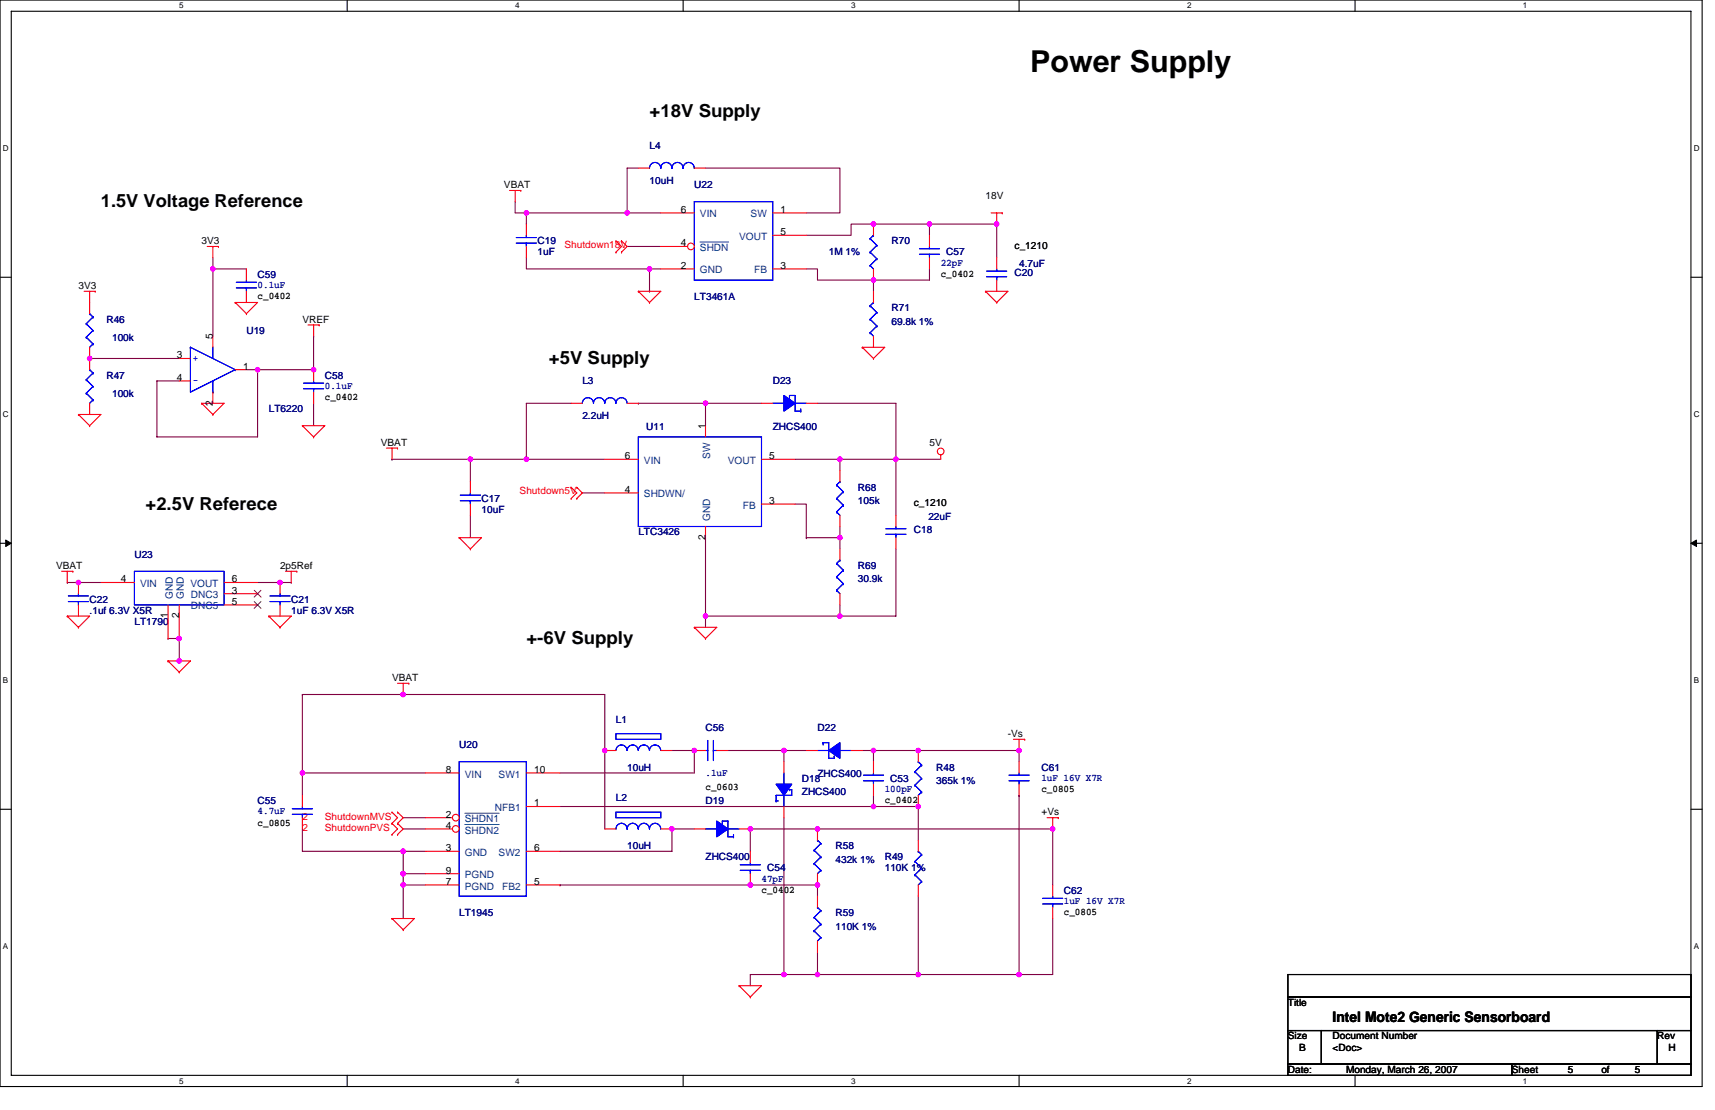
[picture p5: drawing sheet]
<svg xmlns="http://www.w3.org/2000/svg" width="432mm" height="279mm" viewBox="0 0 432 279" stroke-linecap="round" stroke-linejoin="round" font-family="sans-serif">
<path d="M0 0h428.6v273.5h-428.6zM2.8 2.8h422.9v267.9h-422.9z" fill="none" stroke="#000" stroke-width=".28"/>
<g fill="#fff">
<path d="M45.1 .3h1.1v2.3h-1.1z"/>
<path d="M45.1 271h1.1v2.2h-1.1z"/>
</g>
<path d="M87.4 0v2.8M87.4 270.7v2.8" fill="none" stroke="#000" stroke-width=".28"/>
<g fill="#fff">
<path d="M129.7 .3h1.1v2.3h-1.1z"/>
<path d="M129.7 271h1.1v2.2h-1.1z"/>
</g>
<path d="M172 0v2.8M172 270.7v2.8" fill="none" stroke="#000" stroke-width=".28"/>
<g fill="#fff">
<path d="M214.3 .3h1.1v2.3h-1.1z"/>
<path d="M214.3 271h1.1v2.2h-1.1z"/>
</g>
<path d="M256.6 0v2.8M256.6 270.7v2.8" fill="none" stroke="#000" stroke-width=".28"/>
<g fill="#fff">
<path d="M298.9 .3h1.1v2.3h-1.1z"/>
<path d="M298.9 271h1.1v2.2h-1.1z"/>
</g>
<path d="M341.2 0v2.8M341.2 270.7v2.8" fill="none" stroke="#000" stroke-width=".28"/>
<g fill="#fff">
<path d="M383.5 .3h1.1v2.3h-1.1z"/>
<path d="M383.5 271h1.1v2.2h-1.1z"/>
<path d="M.7 36.3h1.5v2.3h-1.5z"/>
<path d="M426.5 36.3h1.4v2.3h-1.4z"/>
<path d="M.7 103.3h1.5v2.2h-1.5z"/>
<path d="M426.5 103.3h1.4v2.2h-1.4z"/>
</g>
<path d="M0 69.8h2.8M425.7 69.8h2.9" fill="none" stroke="#000" stroke-width=".28"/>
<g fill="#fff">
<path d="M.7 170.2h1.4v2.3h-1.4z"/>
<path d="M426.5 170.2h1.3v2.3h-1.3z"/>
</g>
<path d="M0 136.8h2.8M425.7 136.8h2.9" fill="none" stroke="#000" stroke-width=".28"/>
<path d="M1.4 135.9l1.4 .9-1.4 .8zM425.7 136.8l1.4-.9v1.7z" fill="#000" stroke="#000" stroke-width=".25"/>
<g fill="#fff">
<path d="M.7 237.2h1.4v2.2h-1.4z"/>
<path d="M426.4 237.2h1.4v2.2h-1.4z"/>
</g>
<path d="M0 203.7h2.8M425.7 203.7h2.9M324.3 245.3h101.4v5.7h-101.4zM324.3 251h101.4v8.4h-101.4zM324.3 259.4h8.4v8.5h-8.4zM332.7 259.4h84.6v8.5h-84.6zM417.3 259.4h8.4v8.5h-8.4zM324.3 267.9h56.3v2.8h-56.3zM380.6 267.9h45.1v2.8h-45.1z" fill="none" stroke="#000" stroke-width=".28"/>
<g fill="none" stroke="#800040" stroke-width=".28">
<path d="M129.7 50.8v2.8h2.8v2.8M132.5 53.6h.1M132.5 53.6h33.9M157.9 53.6h.1M160.7 42.3h-2.8v11.3M177.6 42.3h33.9v11.3h-8.5M219.9 56.4h-5.6v2.8h-11.3M219.9 56.4h.1M219.9 56.4h14.1M234 56.4h.1M234 56.4h17M234 56.4v2.8"/>
<path d="M251 56.4h.1M251 56.4v8.5M53.6 67.7h.1M53.6 67.7h8.4M53.6 64.9v2.8M53.6 67.7v16.9M132.5 64.9v2.8h31M157.9 62h8.5M163.5 73.3h.1M166.4 67.7h-2.9v5.6M203 67.7h2.8v2.8h14.1M219.9 70.5h.1"/>
<path d="M219.9 70.5v2.8M234 67.7v2.8h-14.1M22.6 90.2h.1M22.6 90.2h22.5M62 93h2.9M64.9 93v17h-25.4v-14.1h5.6M64.9 93h.1M79 84.6h.1M79 84.6v8.4h-14.1M79 101.5v5.6M98.7 115.6h.1M98.7 115.6h33.8"/>
<path d="M118.4 115.6h.1M118.4 115.6v5.6M132.5 115.6h19.8M143.8 101.5h-11.3v14.1M160.7 101.5h.1M160.7 101.5h16.9M177.6 101.5v5.6M177.6 101.5h14.1M200.2 115.6h11.3v2.8M205.8 101.5h19.8v14.1M211.5 115.6h.1M211.5 115.6h14.1"/>
<path d="M225.6 115.6h.1M225.6 115.6h11.3M225.6 115.6v14.1M118.4 129.7v5.6M146.6 124.1h5.7M177.6 135.3v19.8M200.2 126.9h2.8v8.4M203 135.3h.1M203 135.3h8.5M211.5 132.5v2.8M211.5 135.3v2.9M225.6 138.2v16.9h-14.1"/>
<path d="M16.9 146.6h.1M16.9 146.6h8.5M64.9 146.6h8.4M70.5 146.6h.1M73.3 146.6h.1M177.6 155.1h.1M177.6 155.1v2.8M177.6 155.1h33.9M211.5 152.3v2.8M42.3 160.7h.1M42.3 160.7h2.8M45.1 160.7h.1"/>
<path d="M45.1 160.7v5.7M76.1 174.8h.1M76.1 174.8h25.4M76.1 174.8v19.8M101.5 174.8h.1M101.5 174.8h50.8v14.1M76.1 194.6h31M76.1 194.6v5.6M152.3 188.9h.1M152.3 188.9v19.8M169.2 188.9h5.6M174.8 188.9h.1"/>
<path d="M174.8 188.9v5.7h-33.8M183.3 188.9h14.1M197.4 188.9h.1M197.4 188.9v2.8M197.4 188.9h5.6M217.1 188.9h2.8M219.9 188.9v2.8M219.9 188.9h.1M219.9 188.9h11.3M231.2 188.9h25.4v2.8M231.2 188.9h.1M76.1 208.7v5.6h25.4"/>
<path d="M101.5 214.3h.1M101.5 219.9h.1M101.5 214.3v5.6M101.5 205.8h5.6M101.5 208.7h5.6M101.5 214.3h5.6M101.5 219.9h5.6M101.5 219.9v2.9M141 203h78.9M169.2 208.7v5.6h-28.2M169.2 208.7h.1M169.2 208.7h5.6"/>
<path d="M188.9 208.7v5.6M188.9 208.7h.1M188.9 208.7h76.1v14.1M197.4 205.8v39.5M205.8 208.7h.1M219.9 200.2v2.8M219.9 203h.1M219.9 203h11.3v8.5M256.6 200.2h.1M256.6 200.2v45.1M101.5 222.8h.1M101.5 222.8v8.4"/>
<path d="M101.5 222.8h5.6M141 222.8h.1M141 222.8h64.8M188.9 222.8h.1M205.8 222.8h.1M205.8 239.7v5.6M205.8 222.8v2.8M231.2 225.6v19.7M265 231.2v14.1h-8.4M197.4 245.3h-8.5v2.8M197.4 245.3h.1M197.4 245.3h59.2"/>
<path d="M205.8 245.3h.1M231.2 245.3h.1"/>
</g>
<g fill="#f0f" stroke="#f0f" stroke-width=".28">
<circle cx="78.9" cy="93" r=".55"/>
<circle cx="22.6" cy="90.2" r=".55"/>
<circle cx="64.9" cy="93" r=".55"/>
<circle cx="53.6" cy="67.7" r=".55"/>
<circle cx="101.5" cy="214.3" r=".57"/>
<circle cx="101.5" cy="219.9" r=".56"/>
<circle cx="101.5" cy="222.7" r=".56"/>
<circle cx="76.1" cy="194.5" r=".55"/>
<circle cx="101.5" cy="174.8" r=".56"/>
<circle cx="174.8" cy="188.9" r=".55"/>
<circle cx="197.4" cy="188.9" r=".55"/>
<circle cx="231.2" cy="245.3" r=".55"/>
<circle cx="231.2" cy="188.9" r=".55"/>
<circle cx="219.9" cy="188.9" r=".55"/>
<circle cx="231.2" cy="203" r=".55"/>
<circle cx="219.9" cy="203" r=".55"/>
<circle cx="205.8" cy="245.3" r=".55"/>
<circle cx="188.9" cy="222.7" r=".55"/>
<circle cx="205.8" cy="208.6" r=".55"/>
<circle cx="188.9" cy="208.6" r=".55"/>
<circle cx="205.8" cy="222.7" r=".55"/>
<circle cx="197.4" cy="245.3" r=".55"/>
<circle cx="265" cy="208.6" r=".55"/>
<circle cx="256.6" cy="245.3" r=".56"/>
<circle cx="256.6" cy="188.9" r=".56"/>
<circle cx="169.2" cy="208.6" r=".55"/>
<circle cx="152.2" cy="188.9" r=".55"/>
<circle cx="132.5" cy="115.6" r=".56"/>
<circle cx="225.5" cy="115.6" r=".56"/>
<circle cx="177.6" cy="101.5" r=".56"/>
<circle cx="211.4" cy="115.6" r=".56"/>
<circle cx="211.5" cy="135.3" r=".55"/>
<circle cx="211.5" cy="155.1" r=".55"/>
<circle cx="177.6" cy="155.1" r=".55"/>
<circle cx="118.4" cy="115.6" r=".56"/>
<circle cx="157.9" cy="53.6" r=".56"/>
<circle cx="132.5" cy="53.6" r=".55"/>
<circle cx="163.5" cy="67.7" r=".55"/>
<circle cx="219.9" cy="70.5" r=".55"/>
<circle cx="219.9" cy="56.4" r=".55"/>
<circle cx="250.9" cy="56.4" r=".55"/>
<circle cx="234" cy="56.4" r=".55"/>
<circle cx="19.7" cy="146.6" r=".55"/>
<circle cx="70.5" cy="146.6" r=".55"/>
<circle cx="45.1" cy="166.3" r=".56"/>
<circle cx="45.1" cy="160.7" r=".56"/>
</g>
<g fill="none" stroke="#f00" stroke-width=".28">
<path d="M128.3 47.9h2.8M129.7 47.9v2.9M131.1 47.9h.1M166.4 53.6h8.4M249.5 53.6h2.8M251 53.6v2.8M252.3 53.6h.1M21.2 73.3h2.8M22.6 73.3v2.8M24 73.3h.1M52.2 62h2.8M53.6 62v2.9"/>
<path d="M55 62h.1M59.2 76.1h5.7l-2.9 2.9M59.2 76.1h.1M59.2 76.1l2.8 2.9M62 79h.1M62 67.7v2.8M62 73.3v2.8M155.1 60.6h.1M155.1 63.5h.1M155.1 60.6l1.4 1.4-1.4 1.5M156.5 63.5h.1M156.5 60.6h.1"/>
<path d="M156.5 60.6l1.4 1.4-1.4 1.5M160.7 73.3h5.7l-2.9 2.8M160.7 73.3h.1M160.7 73.3l2.8 2.8M163.5 76.1h.1M194.6 67.7h8.4M248.1 73.3h5.7l-2.8 2.8M248.1 73.3h.1M248.1 73.3l2.9 2.8M251 76.1h.1M77.6 81.8h2.8M79 81.8v2.8"/>
<path d="M80.4 81.8h.1M217.1 87.4h5.7l-2.9 2.8M217.1 87.4h.1M217.1 87.4l2.8 2.8M219.9 90.2h.1M19.7 104.3h5.7l-2.8 2.8M19.7 104.3h.1M19.7 104.3l2.9 2.8M22.6 107.1h.1M50.8 101.5h5.6l-2.8 2.8M50.8 101.5h.1M50.8 101.5l2.8 2.8"/>
<path d="M53.6 104.3h.1M76.1 107.1h5.7l-2.8 2.9M76.1 107.1h.1M76.1 107.1l2.9 2.9M79 110h.1M97.3 112.8h2.8M98.7 112.8v2.8M100.1 112.8h.1M143.8 101.5h2.8M157.9 101.5h2.8M211.5 118.4v2.8M236.9 114.5v1.1"/>
<path d="M115.6 135.3h5.6l-2.8 2.9M115.6 135.3h.1M115.6 135.3l2.8 2.9M118.4 138.2h.1M143.8 122.7h.1M143.8 125.5h.1M143.8 122.7l1.4 1.4-1.4 1.4M145.2 125.5h.1M145.2 122.7h.1M145.2 122.7l1.4 1.4-1.4 1.4M211.5 129.7v2.8M15.5 143.8h2.9"/>
<path d="M16.9 143.8v2.8M16.9 155.1h5.7l-2.9 2.8M16.9 155.1h.1M16.9 155.1l2.8 2.8M18.4 143.8h.1M19.7 157.9h.1M67.7 155.1h5.6l-2.8 2.8M67.7 155.1h.1M67.7 155.1l2.8 2.8M70.5 157.9h.1M70.5 146.6v2.8M70.5 152.3v2.8"/>
<path d="M71.9 143.8h2.8M73.3 143.8v2.8M74.7 143.8h.1M174.8 157.9h5.7l-2.9 2.8M174.8 157.9h.1M174.8 157.9l2.8 2.8M42.3 166.4h5.6l-2.8 2.8M42.3 166.4h.1M42.3 166.4l2.8 2.8M45.1 169.2h.1M100.1 172h2.8M101.5 172v2.8"/>
<path d="M102.9 172h.1M177.6 160.7h.1M231.2 188.9v2.8M255.2 186.1h2.8M256.6 186.1v2.8M258 186.1h.1M98.7 207.2h.1M98.7 210.1h.1M98.7 204.4h.1M98.7 207.2l1.4 1.5-1.4 1.4M98.7 204.4l1.4 1.4-1.4 1.4M100.1 210.1h.1"/>
<path d="M100.1 207.2h.1M100.1 204.4h.1M100.1 207.2l1.4 1.5-1.4 1.4M100.1 204.4l1.4 1.4-1.4 1.4M231.2 200.2v2.8M263.6 205.8h2.8M265 205.8v2.9M266.4 205.8h.1M98.7 231.2h5.6l-2.8 2.8M98.7 231.2h.1M98.7 231.2l2.8 2.8M101.5 234h.1"/>
<path d="M265 222.8v2.8M265 228.4v2.8M186.1 248.1h5.6l-2.8 2.9M186.1 248.1h.1M186.1 248.1l2.8 2.9M188.9 251h.1"/>
<circle cx="236.8" cy="113.6" r=".84"/>
</g>
<g fill="none" stroke="#00f" stroke-width=".28">
<path d="M174.8 50.8h19.8v19.7h-19.8zM59.5 72.5h5.1M59.5 71.1h5.1M62 70.5v.6M62 72.5h.1M62 72.5v.8M146.6 101.5a1.38 1.38 0 0 1 1.4-1.4 1.4 1.4 0 0 1 1.4 1.4 1.42 1.42 0 0 1 1.4-1.4 1.42 1.42 0 0 1 1.5 1.4 1.42 1.42 0 0 1 1.3-1.4h.1a1.4 1.4 0 0 1 1.4 1.4 1.42 1.42 0 0 1 1.4-1.4 1.4 1.4 0 0 1 1.4 1.4M210.6 128.9h.1M210.6 125.5h.1M210.6 122.1h.1M210.6 128.9l.9 .8M210.6 125.5l1.7 1.7"/>
<path d="M210.6 122.1l1.7 1.7M211.5 121.2h.1M211.5 121.2l-.9 .9M212.3 127.2h.1M212.3 123.8h.1M212.3 127.2l-1.7 1.7M212.3 123.8l-1.7 1.7M68 151.4h5M68 150h5M70.5 149.4v.6M70.5 151.4h.1M70.5 151.4v.9"/>
<path d="M230.4 197.7h.1M230.4 194.3h.1M230.4 197.7l1.7 1.6M230.4 194.3l1.7 1.7M231.2 191.7h.1M231.2 191.7l.9 .9M232.1 199.3h.1M232.1 196h.1M232.1 192.6h.1M232.1 199.3l-.9 .9M232.1 196l-1.7 1.7M232.1 192.6l-1.7 1.7"/>
<path d="M262.5 227.5h5.1M262.5 226.1h5.1M265 225.6v.5M265 227.5h.1M265 227.5v.9"/>
</g>
<circle cx="174" cy="62" r=".84" fill="#fff" stroke="#f00" stroke-width=".28"/>
<path d="M194.6 53.6h8.4M194.6 59.2h8.4M166.4 62h6.7M166.4 67.7h8.4M107.1 194.6h8.5M132.5 203h8.5M132.5 222.8h8.5" fill="none" stroke="#f00" stroke-width=".28"/>
<path d="M176.2 60.9h7.3" fill="none" stroke="#004080" stroke-width=".25"/>
<path d="M115.6 191.7h16.9v33.9h-16.9z" fill="none" stroke="#00f" stroke-width=".28"/>
<circle cx="114.8" cy="205.8" r=".84" fill="#fff" stroke="#f00" stroke-width=".28"/>
<path d="M107.1 205.8h6.8" fill="none" stroke="#f00" stroke-width=".28"/>
<path d="M117 204.7h8.7" fill="none" stroke="#004080" stroke-width=".25"/>
<circle cx="114.8" cy="208.6" r=".84" fill="#fff" stroke="#f00" stroke-width=".28"/>
<g fill="none" stroke="#f00" stroke-width=".28">
<path d="M132.5 56.4v2.8M160.7 42.3h2.8M174.8 42.3h2.8M219.9 56.4v2.8M234 59.2v2.8M22.6 76.1v2.9M132.5 62v2.9M219.9 67.7v2.8M219.9 73.3v2.8M234 64.9v2.8M251 64.9v2.8M251 70.5v2.8"/>
<path d="M22.6 87.4v5.6M45.1 90.2h2.8M45.1 95.9h2.8M53.6 84.6v2.8M53.6 98.7v2.8M59.2 93h2.8M79 93v2.9M79 98.7v2.8M219.9 84.6v2.8M22.6 101.5v2.8M152.3 115.6h8.4M177.6 107.1v2.9"/>
<path d="M191.7 101.5h2.9M191.7 115.6h8.5M203 101.5h2.8M118.4 121.2v2.9M118.4 126.9v2.8M152.3 124.1h8.4M177.6 132.5v2.8M191.7 126.9h8.5M211.5 138.2v2.8M225.6 129.7v2.8M225.6 135.3v2.9M19.7 146.6v2.8"/>
<path d="M19.7 152.3v2.8M25.4 146.6h8.4M42.3 152.3v8.4M45.1 152.3v8.4M56.4 146.6h8.5M56.4 149.4h8.5M56.4 152.3h8.5M211.5 149.4v2.9M132.5 194.6h8.5M152.3 188.9h2.8M166.4 188.9h2.8M174.8 188.9h2.8"/>
<path d="M180.5 188.9h2.8M197.4 191.7v2.9M203 188.9h2.8M214.3 188.9h2.8M219.9 191.7v2.9M219.9 197.4v2.8M256.6 191.7v2.9M256.6 197.4v2.8M76.1 200.2v2.8M76.1 205.8v2.9M107.1 208.7h6.8M107.1 214.3h8.5"/>
<path d="M107.1 219.9h8.5M132.5 214.3h8.5M152.3 208.7h2.8M166.4 208.7h2.8M174.8 208.7h2.8M186.1 208.7h2.8M188.9 214.3v2.8M188.9 219.9v2.9M197.4 203v2.8M205.8 208.7v2.8M205.8 219.9v2.9M231.2 211.5v2.8"/>
<path d="M107.1 222.8h8.5M205.8 225.6v2.8M205.8 236.9v2.8M231.2 222.8v2.8"/>
</g>
<path d="M117 207.5h8.7" fill="none" stroke="#004080" stroke-width=".25"/>
<g fill="none" stroke="#00f" stroke-width=".28">
<path d="M130 59.8h5.1M132.5 59.2v.6M163.5 42.3a1.41 1.41 0 0 1 1.4-1.4 1.41 1.41 0 0 1 1.4 1.4h.1a1.38 1.38 0 0 1 1.3-1.4h.1a1.4 1.4 0 0 1 1.4 1.4 1.38 1.38 0 0 1 1.4-1.4 1.4 1.4 0 0 1 1.4 1.4M172 42.3a1.38 1.38 0 0 1 1.4-1.4 1.4 1.4 0 0 1 1.4 1.4M219.9 59.2h.1M219.9 59.2l-.8 .9M22.6 79h.1M22.6 79l.8 .8M23.4 79.8h.1M23.4 79.8l-1.7 1.7M130 61.2h5.1M132.5 61.2h.1"/>
<path d="M132.5 61.2v.8M219.1 77h.1M219.1 66.8h.1M219.1 63.5h.1M219.1 60.1h.1M219.1 77l1.7 1.7M219.1 66.8l.8 .9M219.1 63.5l1.7 1.7M219.1 60.1l1.7 1.7M219.9 76.1h.1M219.9 76.1l-.8 .9M220.8 78.7h.1"/>
<path d="M220.8 65.2h.1M220.8 61.8h.1M220.8 78.7l-1.7 1.7M220.8 65.2l-1.7 1.6M220.8 61.8l-1.7 1.7M231.5 64h5.1M231.5 62.6h5.1M234 62v.6M234 64h.1M234 64v.9M248.4 69.7h5.1M248.4 68.2h5.1"/>
<path d="M251 67.7v.5M251 69.7h.1M251 69.7v.8M21.7 99h.1M21.7 95.6h.1M21.7 84.9h.1M21.7 81.5h.1M21.7 99l1.7 1.7M21.7 95.6l1.7 1.7M21.7 84.9l1.7 1.7M21.7 81.5l1.7 1.7M22.6 93h.1"/>
<path d="M22.6 93l.8 .9M23.4 97.3h.1M23.4 93.9h.1M23.4 86.6h.1M23.4 83.2h.1M23.4 97.3l-1.7 1.7M23.4 93.9l-1.7 1.7M23.4 86.6l-.8 .8M23.4 83.2l-1.7 1.7M47.9 87.4v11.3l11.3-5.7M47.9 87.4h.1M47.9 87.4l11.3 5.6"/>
<path d="M53.6 87.4v2.8M53.6 98.7h.1M53.6 95.9v2.8M59.2 93h.1M76.4 97.9h5.1M76.4 96.4h5.1M79 95.9v.5M79 97.9h.1M79 97.9v.8M219.1 83.8h.1M219.1 80.4h.1M219.1 83.8l.8 .8"/>
<path d="M219.1 80.4l1.7 1.7M220.8 82.1h.1M220.8 82.1l-1.7 1.7M23.4 100.7h.1M23.4 100.7l-.8 .8M160.7 110h31v22.5h-31zM194.6 101.5h2.8M198.8 100.1v-.6h1.4v4h1.4M198.8 100.1h.1M200.2 101.5h2.8M201.6 103.5h.1M201.6 102.9v.6"/>
<path d="M115.9 126h5.1M115.9 124.6h5.1M118.4 124.1v.5M118.4 126h.1M118.4 126v.9M223 134.5h5.1M223 133.1h5.1M225.6 132.5v.6M225.6 134.5h.1M225.6 134.5v.8M17.2 151.4h5.1M17.2 150h5.1"/>
<path d="M19.7 149.4v.6M19.7 151.4h.1M19.7 151.4v.9M33.8 143.8h22.6v8.5h-22.6zM210.6 148.6h.1M210.6 145.2h.1M210.6 141.8h.1M210.6 148.6l.9 .8M210.6 145.2l1.7 1.7M210.6 141.8l1.7 1.7M211.5 141h.1M211.5 141l-.9 .8"/>
<path d="M212.3 146.9h.1M212.3 143.5h.1M212.3 146.9l-1.7 1.7M212.3 143.5l-1.7 1.7M155.1 184.7h11.3v1.4h-11.3zM155.1 188.9a1.37 1.37 0 0 1 1.4-1.4 1.4 1.4 0 0 1 1.4 1.4M157.9 188.9a1.38 1.38 0 0 1 1.4-1.4 1.4 1.4 0 0 1 1.4 1.4 1.41 1.41 0 0 1 1.4-1.4 1.4 1.4 0 0 1 1.4 1.4 1.42 1.42 0 0 1 1.4-1.4 1.42 1.42 0 0 1 1.4 1.4M177.6 188.9h.6M178.2 186.4v5.1M179.6 186.4v5.1M179.6 188.9h.1M179.6 188.9h.9"/>
<path d="M197.4 194.6v2.8M198.8 198.8h.5v1.4h-3.9v1.4M198.8 198.8h.1M205.8 188.9h2.9M207.2 186.9h1.5v4h1.4v-.6M207.2 186.9h.1M207.2 186.9v.6M210.1 190.3h.1M211.5 188.9h2.8M217.4 196.5h5.1M217.4 195.1h5.1M219.9 194.6v.5"/>
<path d="M219.9 196.5h.1M219.9 196.5v.9M254 196.5h5.1M254 195.1h5.1M256.6 194.6v.5M256.6 196.5h.1M256.6 196.5v.9M73.6 205h5.1M73.6 203.6h5.1M76.1 203v.6M76.1 205h.1M76.1 205v.8"/>
<path d="M155.1 204.4h11.3v1.4h-11.3zM155.1 208.6a1.38 1.38 0 0 1 1.4-1.4 1.4 1.4 0 0 1 1.4 1.5v-.1M157.9 208.6a1.38 1.38 0 0 1 1.4-1.4 1.4 1.4 0 0 1 1.4 1.5v-.1a1.38 1.38 0 0 1 1.4-1.4 1.4 1.4 0 0 1 1.4 1.5 1.41 1.41 0 0 1 1.4-1.5 1.41 1.41 0 0 1 1.4 1.5v-.1M177.6 208.7h2.9M181.9 207.2v-.5h1.4v3.9h1.4M181.9 207.2h.1M183.3 208.7h2.8M184.7 210.6h.1M184.7 210.1v.5M186.4 219.1h5.1M186.4 217.7h5.1M188.9 217.1v.6"/>
<path d="M188.9 219.1h.1M188.9 219.1v.8M195.4 201.6h.1M195.4 201.6h.6M197.4 200.2v2.8M205 217.4h.1M205 214h.1M205 217.4l1.7 1.7M205 214l1.7 1.7M205.8 211.5h.1M205.8 211.5l.9 .8M206.7 219.1h.1"/>
<path d="M206.7 215.7h.1M206.7 212.3h.1M206.7 219.1l-.9 .8M206.7 215.7l-1.7 1.7M206.7 212.3l-1.7 1.7M230.4 216.8h.1M230.4 216.8l1.7 1.7M231.2 214.3h.1M231.2 214.3l.9 .8M232.1 218.5h.1M232.1 215.1h.1M232.1 218.5l-1.7 1.7"/>
<path d="M232.1 215.1l-1.7 1.7M205 234.3h.1M205 230.9h.1M205 234.3l1.7 1.7M205 230.9l1.7 1.7M205.8 228.4h.1M205.8 228.4l.9 .8M206.7 236h.1M206.7 232.6h.1M206.7 229.2h.1M206.7 236l-.9 .9M206.7 232.6l-1.7 1.7"/>
<path d="M206.7 229.2l-1.7 1.7M230.4 220.2h.1M230.4 220.2l1.7 1.7M232.1 221.9h.1M232.1 221.9l-.9 .9"/>
</g>
<g fill="#00f" stroke="#00f" stroke-width=".28">
<path d="M195.4 197.4h3.9l-1.9 2.8z" fill-rule="evenodd"/>
<path d="M195.4 197.4h3.9l-1.9 2.8z" fill-rule="evenodd"/>
<path d="M208.7 188.9l2.8-2v4z" fill-rule="evenodd"/>
<path d="M208.7 188.9l2.8-2v4z" fill-rule="evenodd"/>
<path d="M197.4 99.5l2.8 2-2.8 2z" fill-rule="evenodd"/>
<path d="M197.4 99.5l2.8 2-2.8 2z" fill-rule="evenodd"/>
<path d="M180.5 206.7l2.8 2-2.8 1.9z" fill-rule="evenodd"/>
<path d="M180.5 206.7l2.8 2-2.8 1.9z" fill-rule="evenodd"/>
</g>
<path d="M64 148.6l1.7 1.7M64 151.4l1.7 1.7M65.7 148.6l-1.7 1.7M65.7 151.4l-1.7 1.7" fill="none" stroke="#804000" stroke-width=".25"/>
<g fill="#f0f" stroke="#f0f" stroke-width=".28">
<circle cx="78.9" cy="93" r=".55"/>
<circle cx="22.6" cy="90.2" r=".55"/>
<circle cx="64.9" cy="93" r=".55"/>
<circle cx="53.6" cy="67.7" r=".55"/>
<circle cx="101.5" cy="214.3" r=".57"/>
<circle cx="101.5" cy="219.9" r=".56"/>
<circle cx="101.5" cy="222.7" r=".56"/>
<circle cx="76.1" cy="194.5" r=".55"/>
<circle cx="101.5" cy="174.8" r=".56"/>
<circle cx="174.8" cy="188.9" r=".55"/>
<circle cx="197.4" cy="188.9" r=".55"/>
<circle cx="231.2" cy="245.3" r=".55"/>
<circle cx="231.2" cy="188.9" r=".55"/>
<circle cx="219.9" cy="188.9" r=".55"/>
<circle cx="231.2" cy="203" r=".55"/>
<circle cx="219.9" cy="203" r=".55"/>
<circle cx="205.8" cy="245.3" r=".55"/>
<circle cx="188.9" cy="222.7" r=".55"/>
<circle cx="205.8" cy="208.6" r=".55"/>
<circle cx="188.9" cy="208.6" r=".55"/>
<circle cx="205.8" cy="222.7" r=".55"/>
<circle cx="197.4" cy="245.3" r=".55"/>
<circle cx="265" cy="208.6" r=".55"/>
<circle cx="256.6" cy="245.3" r=".56"/>
<circle cx="256.6" cy="188.9" r=".56"/>
<circle cx="169.2" cy="208.6" r=".55"/>
<circle cx="152.2" cy="188.9" r=".55"/>
<circle cx="132.5" cy="115.6" r=".56"/>
<circle cx="225.5" cy="115.6" r=".56"/>
<circle cx="177.6" cy="101.5" r=".56"/>
<circle cx="211.4" cy="115.6" r=".56"/>
<circle cx="211.5" cy="135.3" r=".55"/>
<circle cx="211.5" cy="155.1" r=".55"/>
<circle cx="177.6" cy="155.1" r=".55"/>
<circle cx="118.4" cy="115.6" r=".56"/>
<circle cx="157.9" cy="53.6" r=".56"/>
<circle cx="132.5" cy="53.6" r=".55"/>
<circle cx="163.5" cy="67.7" r=".55"/>
<circle cx="219.9" cy="70.5" r=".55"/>
<circle cx="219.9" cy="56.4" r=".55"/>
<circle cx="250.9" cy="56.4" r=".55"/>
<circle cx="234" cy="56.4" r=".55"/>
<circle cx="19.7" cy="146.6" r=".55"/>
<circle cx="70.5" cy="146.6" r=".55"/>
<circle cx="45.1" cy="166.3" r=".56"/>
<circle cx="45.1" cy="160.7" r=".56"/>
</g>
<text font-size="7.6" x="259.4" y="18.2">Power Supply</text>
<g font-size="4.5">
<text x="163.5" y="29.6">+18V Supply</text>
<text x="25.4" y="52.1">1.5V Voltage Reference</text>
<text x="138.2" y="91.6">+5V Supply</text>
<text x="36.7" y="128.2">+2.5V Referece</text>
<text x="132.5" y="162.1">+-6V Supply</text>
</g>
<text font-size="3.7" x="335.5" y="257.2">Intel Mote2 Generic Sensorboard</text>
<g font-size="2.5" fill="#000080">
<text x="163.5" y="37.5">L4</text>
<text x="163.5" y="46.2">10uH</text>
<text x="174.8" y="47.4">U22</text>
<text x="135.3" y="61.5">C19</text>
<text x="135.3" y="64.3">1uF</text>
<text x="208.7" y="64.3">1M 1%</text>
<text x="224.5" y="61.5">R70</text>
<text x="238.3" y="64.3">C57</text>
<text x="64.9" y="69.9">C59</text>
<text x="236.9" y="66.8">22pF</text>
<text x="255.5" y="69.4">C20</text>
<text x="256.6" y="67.1">4.7uF</text>
<text x="64.9" y="72.5">0.1uF</text>
<text x="174.8" y="75.6">LT3461A</text>
<text x="26.8" y="81.2">R46</text>
<text x="224.5" y="78.4">R71</text>
<text x="224.5" y="81.8">69.8k 1%</text>
<text x="28.2" y="85.7">100k</text>
<text x="62" y="84">U19</text>
<text x="26.8" y="95.3">R47</text>
<text x="81.8" y="95.3">C58</text>
<text x="28.2" y="99.8">100k</text>
<text x="81.8" y="97.9">0.1uF</text>
<text x="146.6" y="96.7">L3</text>
<text x="194.6" y="96.7">D23</text>
<text x="67.7" y="103.8">LT6220</text>
<text x="146.6" y="105.5">2.2uH</text>
<text x="162.7" y="108.3">U11</text>
<text x="194.6" y="108.3">ZHCS400</text>
<text x="216" y="123.5">R68</text>
<text x="121.2" y="126.3">C17</text>
<text x="121.2" y="129.1">10uF</text>
<text x="216" y="126.9">105k</text>
<text x="233.7" y="130.8">22uF</text>
<text x="160.7" y="134.8">LTC3426</text>
<text x="230.1" y="134.2">C18</text>
<text x="33.8" y="140.4">U23</text>
<text x="216" y="143.2">R69</text>
<text x="216" y="146.6">30.9k</text>
<text x="22.6" y="151.7">C22</text>
<text x="22.6" y="154.5">.1uf 6.3V X5R</text>
<text x="73.3" y="151.7">C21</text>
<text x="73.3" y="154.5">1uF 6.3V X5R</text>
<text x="33.8" y="157.3">LT1790</text>
<text x="155.1" y="181.9">L1</text>
<text x="177.6" y="184.1">C56</text>
<text x="205.8" y="184.1">D22</text>
<text x="115.6" y="188.3">U20</text>
<text x="157.9" y="194">10uH</text>
<text x="177.6" y="195.4">.1uF</text>
<text x="201.9" y="196.8">D18</text>
<text x="205.8" y="195.7">ZHCS400</text>
<text x="224.2" y="196.8">C53</text>
<text x="235.7" y="194">R48</text>
<text x="235.7" y="197.4">365k 1%</text>
<text x="262.2" y="194">C61</text>
<text x="262.2" y="196.6">1uF 16V X7R</text>
<text x="64.9" y="202.4">C55</text>
<text x="155.1" y="201.6">L2</text>
<text x="177.6" y="202.4">D19</text>
<text x="201.9" y="200.2">ZHCS400</text>
<text x="222.8" y="199.4">100pF</text>
<text x="64.9" y="205">4.7uF</text>
<text x="157.9" y="213.7">10uH</text>
<text x="210.4" y="213.7">R58</text>
<text x="177.6" y="216.5">ZHCS400</text>
<text x="191.7" y="221.9">47pF</text>
<text x="193.1" y="219.4">C54</text>
<text x="210.4" y="217.1">432k 1%</text>
<text x="222.8" y="216.5">R49</text>
<text x="222.8" y="219.4">110K 1%</text>
<text x="267.9" y="225">C62</text>
<text x="267.9" y="227.6">1uF 16V X7R</text>
<text x="115.6" y="230.6">LT1945</text>
<text x="210.4" y="230.6">R59</text>
<text x="210.4" y="234">110K 1%</text>
</g>
<g font-size="2.5">
<text x="126.9" y="47.4">VBAT</text>
<text x="171.4" y="53.6">6</text>
<text x="196.5" y="53.6">1</text>
<text x="248.1" y="50.2">18V</text>
<text x="196.5" y="59.2">5</text>
<text x="50.8" y="61.5">3V3</text>
<text x="171.4" y="62">4</text>
<text x="255.5" y="62.6">c_1210</text>
<text x="171.4" y="67.7">2</text>
<text x="196.5" y="67.7">3</text>
<text x="236.9" y="69.7">c_0402</text>
<text x="19.7" y="72.7">3V3</text>
<text x="64.9" y="75.3">c_0402</text>
<text x="76.1" y="81.2">VREF</text>
<text x="53.6" y="85.4" transform="rotate(-90 53.6 85.4)">5</text>
<text x="44.6" y="90.2">3</text>
<text x="44.6" y="95.9">4</text>
<text x="61.2" y="93">1</text>
<text x="81.8" y="100.7">c_0402</text>
<text x="53.6" y="102.1" transform="rotate(-90 53.6 102.1)">2</text>
<text x="95.9" y="112.2">VBAT</text>
<text x="177.6" y="108" transform="rotate(-90 177.6 108)">1</text>
<text x="234" y="112.2">5V</text>
<text x="157.3" y="115.6">6</text>
<text x="193.7" y="115.6">5</text>
<text x="157.3" y="124.1">4</text>
<text x="193.7" y="126.9">3</text>
<text x="230.1" y="127.4">c_1210</text>
<text x="177.6" y="135.9" transform="rotate(-90 177.6 135.9)">2</text>
<text x="14.1" y="143.2">VBAT</text>
<text x="70.5" y="143.2">2p5Ref</text>
<text x="30.5" y="146.6">4</text>
<text x="58.4" y="146.6">6</text>
<text x="58.4" y="149.4">3</text>
<text x="42.3" y="155.7" transform="rotate(-90 42.3 155.7)">1</text>
<text x="45.1" y="155.7" transform="rotate(-90 45.1 155.7)">2</text>
<text x="58.4" y="152.3">5</text>
<text x="98.7" y="171.4">VBAT</text>
<text x="253.8" y="185.5">-Vs</text>
<text x="112.2" y="194.5">8</text>
<text x="134.5" y="194.5">10</text>
<text x="134.5" y="203">1</text>
<text x="177.6" y="198.8">c_0603</text>
<text x="222.8" y="202.2">c_0402</text>
<text x="262.2" y="199.4">c_0805</text>
<text x="64.9" y="207.8">c_0805</text>
<text x="112.2" y="205.8">2</text>
<text x="112.2" y="208.6">4</text>
<text x="262.2" y="205.3">+Vs</text>
<text x="112.2" y="214.3">3</text>
<text x="134.5" y="214.3">6</text>
<text x="112.2" y="219.9">9</text>
<text x="112.2" y="222.7">7</text>
<text x="134.5" y="222.7">5</text>
<text x="191.7" y="224.7">c_0402</text>
<text x="267.9" y="230.4">c_0805</text>
<text x="324.3" y="253.2">Title</text>
<text x="324.3" y="261.6">Size</text>
<text x="335.5" y="261.6">Document Number</text>
<text x="417.3" y="261.6">Rev</text>
<text x="327.1" y="264.5">B</text>
<text x="335.5" y="264.5">&lt;Doc&gt;</text>
<text x="420.1" y="264.5">H</text>
<text x="324.3" y="270.1">Date:</text>
<text x="338.9" y="270.1">Monday, March 26, 2007</text>
<text x="380.6" y="270.1">Sheet</text>
<text x="394.7" y="270.1">5</text>
<text x="403.2" y="270.1">of</text>
<text x="411.6" y="270.1">5</text>
</g>
<g font-size="2.5" fill="#004080">
<text x="176.2" y="54.7">VIN</text>
<text x="189" y="54.7">SW</text>
<text x="176.2" y="63.2">SHDN</text>
<text x="186.1" y="60.4">VOUT</text>
<text x="176.2" y="68.8">GND</text>
<text x="189.9" y="68.8">FB</text>
<text x="162.1" y="116.8">VIN</text>
<text x="178.8" y="115.5" transform="rotate(-90 178.8 115.5)">SW</text>
<text x="183.3" y="116.8">VOUT</text>
<text x="162.1" y="125.2">SHDWN/</text>
<text x="178.8" y="131.1" transform="rotate(-90 178.8 131.1)">GND</text>
<text x="187.1" y="128">FB</text>
<text x="35.3" y="147.8">VIN</text>
<text x="47.9" y="147.8">VOUT</text>
<text x="43.5" y="150.9" transform="rotate(-90 43.5 150.9)">GND</text>
<text x="46.3" y="150.9" transform="rotate(-90 46.3 150.9)">GND</text>
<text x="48" y="150.6">DNC3</text>
<text x="48" y="153.4">DNC5</text>
<text x="117" y="195.7">VIN</text>
<text x="125.5" y="195.7">SW1</text>
<text x="117" y="207">SHDN1</text>
<text x="117" y="209.8">SHDN2</text>
<text x="124.6" y="204.2">NFB1</text>
<text x="117" y="215.4">GND</text>
<text x="125.5" y="215.4">SW2</text>
<text x="117" y="221.1">PGND</text>
<text x="117" y="223.9">PGND</text>
<text x="126.4" y="223.9">FB2</text>
</g>
<g font-size="2.5" fill="#f00">
<text x="142.1" y="62.3">Shutdown18V</text>
<text x="130.8" y="124.3">Shutdown5V</text>
<text x="76.1" y="209.2">2</text>
<text x="76.1" y="206.4">2</text>
<text x="81.8" y="209.2">ShutdownPVS</text>
<text x="81.8" y="206.4">ShutdownMVS</text>
</g>
<g font-size="2.5" fill="#00f">
<text x="48.5" y="90.8">+</text>
<text x="48.5" y="96.5">-</text>
</g>
<g font-size="2">
<text x="45.1" y="2.1">5</text>
<text x="129.7" y="2.1">4</text>
<text x="214.3" y="2.1">3</text>
<text x="298.9" y="2.1">2</text>
<text x="383.5" y="2.1">1</text>
<text x=".7" y="38.1">D</text>
<text x="426.5" y="38.1">D</text>
<text x=".7" y="105.1">C</text>
<text x="426.5" y="105.1">C</text>
<text x=".7" y="172">B</text>
<text x="426.5" y="172">B</text>
<text x=".7" y="239">A</text>
<text x="426.5" y="239">A</text>
<text x="45.1" y="272.8">5</text>
<text x="129.7" y="272.8">4</text>
<text x="214.3" y="272.8">3</text>
<text x="298.9" y="272.8">2</text>
<text x="383.5" y="272.8">1</text>
</g>
</svg>
